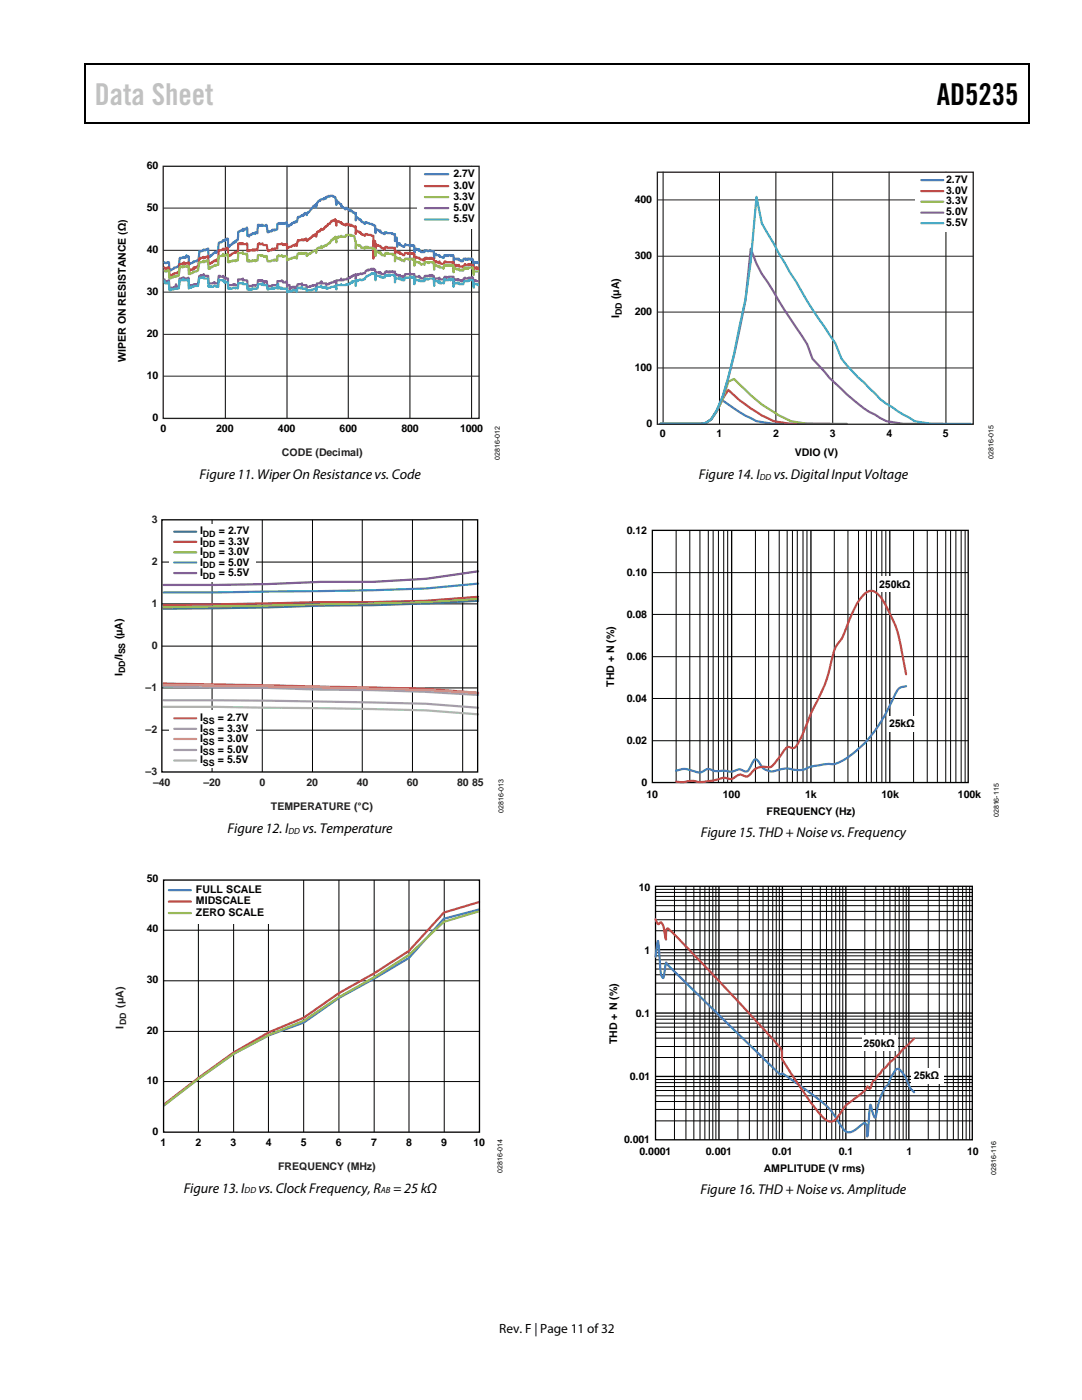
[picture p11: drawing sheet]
<svg xmlns="http://www.w3.org/2000/svg" width="216mm" height="279mm" viewBox="0 0 216 279" stroke-linecap="round" stroke-linejoin="round" font-family="sans-serif">
<path d="M16.9 12.7h.2v1h-.2zM16.9 12.7h.2v.3h-.2zM82.5 12.7h.3v.3h-.3zM205.1 12.7h.3v1h-.3zM205.1 12.7h.3v.3h-.3zM16.9 24.4h.2v.2h-.2zM82.3 24.4h.2v.2h-.2zM205.1 24.4h.3v.2h-.3z" fill="#000"/>
<path d="M17 13.7v10.7M17.1 12.8h65.4M82.8 12.8h122.3M205.2 13.7v10.7M17.1 24.5h188" fill="none" stroke="#000" stroke-width=".25"/>
<path d="M45 33.1v50.5M57.3 33.1v50.5M69.5 33.1v50.5M81.8 33.1v50.5M94.1 33.1v50.5" fill="none" stroke="#000" stroke-width=".2"/>
<path d="M32.6 58.3h63M32.6 50h63M32.6 41.5h63M32.6 66.7h63M32.6 75.1h63" fill="none" stroke="#231f20" stroke-width=".2"/>
<path d="M83.3 33.2h12.3v12.4h-12.3z" fill="#fff"/>
<path d="M84.8 34.8h4.6M32.8 52.3l.1 .2 .8-.2 .1 1.7 .1-.2h.2v.2l.1-.2 .5-.2 .1-.2 .8-.2 .3-1.7 .1 .1 .2-.1h.4v-.2l.1 .2v-.2l.1 .2h.3l.1-.6v.4h.3l.1-.2 .1 .2v1.4l.2-.2v.2l.1-.2h.4l.2-.2v-.1h.6v-.2h.3l.3-1.9h.5l.4-.3v.2h.3v-.2h.4l.1-.2 .1 1.7 .2-.2 .1 .2 .2-.4h.2l.1-.2 .5-.2v-.2l.2 .2 .2-.4h.3l.1-1.7h.5l.1-.3h.2v-.2l.3 .2 .2-.3 .1 .1v-.1h.2l.1-.2 .1 1.7h.2v-.2l.1 .2v-.4l.6-.2 .1-.3 .1 .2 .3-.5 .1 .3 .2-.5h.2l.2-1.7 .7-.2 .1-.2v.2l.1-.3v.3l.2-.2v.2l.1-.3 .1 .1 .4-.4 .1 1.7h.2v-.2l.1 .3v-.3h.5v-.2h.2v-.2h.5v.2v-.3l.5 .1 .1-1.6 .2 .1 .1-.1 .1 .1 .3-.1 .1 .1v-.1l.2 .1h.6v-.1l.3 1.5 .1-.2 .1 .2 .2-.2h.4l.2-.4 .1 .2 .1-.2h.2v.2l.1-.2h.3l.1-1.1 .3-.2v.2l.1-.2 .3 .2v-.2l.2 .2v-.2l.2 .2 .3-.2 .1 .2v-.2l.4-.2 .1 .9 .1-.2 .2 .2 .2-.3h.3l.1-.4h.3l.1-.2 .2 .2 .1-.3 .3 .1 .3-1 .1 .2v-.2h.3l.4-.4v.2v-.2l.1 .2 .2-.4 .1 .2 .2-.4 .2 .2v-.2l.1 .4 .1-.4h.2v-.2h.2l.8-1v-.2l.1 .2 .5-.6v.7l.1-.8 .3-.5 .3-.2 .1 .2 .1-.3h.5l.1-.2 .1 .2v-.2h.2v-.2l.2 .2 .1-.4h.3l.1-.1 .2 .1 .1-.1h.5v.1h.4l.1 .2 .2 1.5 .1-1v.2l.8 .6v.2l.1-.2 .1 .6 .4 .1 .3 .4 .2-.4 .3 .2v.2h.3l.1 .3 .3-.1v.1h.2l.2 .4v-.2l.1 .2h.3v.2l.1-.2v1.5l.2-.7 .4 .3v.2h.3l.1 .2v-.2v.4l.7 .3v.2l.2-.4h.3l.1 .2 .9 .2v.2l.7 .1v1.5l.1-.8v.1h.4l.1 .2h.2v.2l.2-.2v.4l.3 .1h.4v.2h.2v-.3h.3l.1 .1h1.1v.2h.3l.1 .2 .1-.2v1.4l.1-.7h.3v1.9v-.9l.1 .2h.3v.1l.2-.1v.3l.6 .2 .1 .2 .1-.2 .1 .2 .1-.6 .2 .2h.6l.1 .2v-.2l.4 .2v-.2v.2l.4-.2 .1 .4 .1-.2v1.4l.1-.7 .2-.2v.2h.4l.1 .2v-.2l.1 .2v-.2l.4 .5h.7v-.3h.5l.1 .1h.3l.1-.1h.2v.1h.6l.1 1.5v-.9h.3l.1 .2v-.2l.1 .2h.6l.1 .4h.4l.1 .2h.3l.1-.6h.3l.1 .2 .3-.2v.2v-.2v.2l.1-.2h.4l.1 .2v-.2l.1 .2v-.2l.1 .2 .1-.2v.2l.1-.2 .1 1.6 .2-.9h.5v.2l.2-.2 .2 .2v-.2v.4h.3l.1 .2 .1-.2 .2 .2 .2-.6h.4v.2l.1-.2v.2l.2-.2 .1 .2 .1-.2v.2l.1-.2h.3v.2h.1v-.2l.2 .2v-.2l.1 .2v-.2l.2 .2 .1 1.2v-.7h.2v.2l.1-.2h.3l.1 .2v-.2h.1l.1 .2" fill="none" stroke="#4a7ebb" stroke-width=".44"/>
<path d="M84.8 37.1h4.6M32.8 53.4l.1 .2h.4l.1-.2h.3l.1 1.7 .1-.2h.2v.2l.1-.2h.3v-.2l.3-.2h.6v-.2l.2 .2 .2-1.8h.6v-.2h.3v-.2l.1 .4 .1-.2v.2l.2-.2v.2l.5-.4 .1 1.7 .2-.2v.2l.1-.2h.5l.1-.4h.2v.2l.1-.2 .6-.2 .4-1.7 .1 .1v-.1h.5l.1-.2v.2l.1-.2v.2h.3v-.2h.4l.1-.2 .1 1.6 .2-.2 .1 .2v-.2h.3v-.2l.6-.1v-.2l.3 .2 .1-.4h.4v-1.8h.6l.3-.2v-.2l.1 .2h.3l.1-.2v.2l.1-.2h.2v-.2l.2 .2v1.5l.6-.2 .1-.2 .7-.4 .1 .2 .1-.2h.3l.2-1.7 .3 .1 .1-.1v.1h.2v-.1h.2v.1l.1-.1v.1h.7l.1-.1 .1 1.5 .2-.1 .1 .1v-.1h.7v-.2l.1 .2h.3v-.2l.1 .2v-.2l.5 .2 .1-1.3h.1v-.1l.1 .1 .1-.1 .1 .1h.4v-.1l.2 .3h.7l.2 1.1h.2v.1l.2-.1h.4l.2-.4 .1 .2 .2-.2 .1 .2 .1-.2h.4v-.9h.9v-.1l.3 .1v.2l.2-.2 .1 .2v-.2h.5v.9l.4-.3h.4l.4-.4 .3 .2 .1-.4 .1 .2 .1-.2 .1 .4 .3-1.2 .1 .2v-.2h.5l.2-.1v.1h.3v-.1l.1 .1 .1-.1h.3v-.2l.1 .5v-.2h.3v-.1l.9-.6 .1-.3 .1 .2 .3-.4h.2v.5l.1-.8 .2-.2v.2l.4-.4 .1 .2 .2-.5 .1 .1h.3l.2-.4h.2v-.2l.5-.2v-.3h.4l.3-.5h.2v-.2h.5v-.2l.1 .2v-.2l.2 1.2v-.8h.5l.1 .1h.3v.2l.1-.2 .1 .4h.3v.2h.4l.1 .1 .1-.3h.3v.2l.1-.2 .3 .2v.1l.3-.1v.1l.8 .2v.2l.1-.2v1.5l.2-.7 .8 .5v-.1v.3h.3v.2h.4v.2l.2-.4 1.6 .4v4.5l.1-3.5h.3v1.5l.1-.9 .2 .4 .1-.2h.2v.2h.4l.4 .5h.4v.2a.45 .45 0 0 1 .4-.5v.1h1.4l.1 .2 .2-.2v1.7l.1-1 .6 .2v.2l.3-.2v.4l.2-.2 .4 .4h.3l.1-.4h.5l.1 .2v-.2v.2l.2-.2 .3 .2v-.2l.2 .2 .4-.2 .1 .4 .1-.2v1.5l.1-.9 .8 .2v.1v-.1l.3 .3h.4l.1 .2 .1-.2 .2 .2 .1-.5h.2v.1l.1-.1 .1 .1h.5l.1-.1v.1h.1v-.1h.2v.1h.4l.1 1.4v-.8h.4v.1l.1-.1 .4 .1v.2l.2-.3v.3l.4 .2h.5l.1-.5h.2v.1h1.4v.2l.2-.2v1.5l.2-.9h.2v.1l.2-.1v.1h.5v-.1v.3h.8v.2l.4-.7v.2h.7v-.2l.2 .2 .1-.2v.2v-.2v.2h.6l.1 1.4v-.9h.5v.2l.1-.2 .1 .2h.1v-.2l.1 .2" fill="none" stroke="#be4b48" stroke-width=".44"/>
<path d="M84.8 39.3h4.6M32.8 54l.1 .2h.4l.1-.2 .2 .2 .1-.2 .1 1.6 .1-.2h.2v.2l.1-.2h.3v-.2h.3v-.1l.1 .1v-.1h.3v.1l.4-.1 .2-1.7 .2-.2v.2l.2-.2 .2 .2v-.2h.3v-.2l.1 .2h.4l.1-.2v.2h.2l.1-.2 .1 1.7 .1-.2h.1v.2l.1-.2 .6-.2v-.1h.6l.3-.2 .3-1.7h.5l.4-.3v.3v-.1v.1l.5-.1v-.2h.2v.2l.1-.2 .1 1.6 .2-.2 .1 .2v-.2h.3v-.2l.7-.2v-.1l.2 .1 .1-.1h.4v-1.8h.6l.1-.2 .2 .2v-.4l.1 .4v-.2l.2 .2v-.2l.1 .2 .1-.2h.3v-.2l.2 .2v1.4l.3-.1v.1v-.1h.6v-.2h.6v.2l.1-.2h.3l.1-1.5h.9l.1-.2v.4h.7v.2l.1-.2 .1 1.5h.2v-.2l.1 .2 .1-.2v.2h.4l.1-.2v.2l.1-.2h.5v.2v-.2h.5l.1-1.1h.6v.2l.2-.2 .4 .4v-.2h.4v.2l.1-.2 .2 1.1h.6l.2-.2h.4l.1-.2v.2l.4-.2 .2 .2v-.9l.3-.2v.2h.6v-.2l.3 .2v.2l.1-.2v.2l.1-.2h.5l.1 .9 .5-.4h.4v-.1h.6v-.2h.3l.1 .3 .2-.9 .2-.2v.2h.3l.1-.2h.3v.2h.3v-.2l.1 .2 .1-.2h.3l.1 .6 .1-.4 .2 .2v-.2h.4v-.2l.9-.5h.3v.5l.1-.9 .8-.3 .1 .1v-.3l.2 .3v-.1l.6-.2v-.2h.2v.2l.4-.5h.3l.3-.7h.2v-.1l.5-.2 .1-.4 .2 1.2v-.8l.1-.2h.3v-.2l.1 .2v-.2h.4l.1-.1v.1h.9l.1-.3h.7v.2l.3-.2 .1 .2h.4l.1 .1 .3 .9v1.5l.1-.9 .1 .2h.4v.2l.2-.2 .2 .5h.7v.2h.1l.1-.3h.3v.1h.2v-.1l.1 .1h.7v.2l.2-.2v.2h.5v1.5v-.8l.3-.2v.2l.4 .2 .3-.2v.4h.3v.2h.5l.1 .2v-.4l.2-.2 .2 .2v-.2h.2v.2h.9l.1 .2 .1-.2 .1 .2h.2v1.3l.1-.7h.2v-.2l.2 .3h.4l.1-.1v.3h.2l.1 .2v-.2l.6 .4 .1-.6h.6v.2l.2-.2 .1 .2 .1-.2h.3l.1 .2 .3-.2 .1 .2 .1-.2v1.4l.1-.7 .1-.1 .1 .1h.6v.2v-.2l.3 .4h.2v.2l.2-.2 .4 .2 .1-.6h.5l.2 .2v-.2l.1 .2 .1-.2h.5l.2 .2v-.2l.1 .2v-.2l.1 1.5v-.9l.2 .1 .1-.1 .4 .3 .1-.2 .1 .2 .2-.2v.4h.8v.2l.2-.7v.1l.2-.1 .1 .1v-.1l.2 .1 .2-.1v.1h.1v-.1l.3 .1v-.1l.1 .1v-.1l.1 .1 .1-.1 .1 .1 .1-.1v.1h.2v1.3l.2-.9v.2h.4l.1 .2v-.2l.4 .2v-.2l.1 .4 .3-.2 .4 .2 .2-.6 .2 .2v-.2l.1 .2 .1-.2 .2 .2 .1-.2 .1 .2 .1-.2h.7v.2l.1-.2 .1 .2v-.2l.1 1.5v-.7h.9" fill="none" stroke="#98b954" stroke-width=".44"/>
<path d="M32.8 55.8l.1 .3h.7l.1-.2 .1 1.7 1.2-.4 .1-.5 .1 .5h.4l.2-1.6h.6v-.2l.2 .2v-.2l.1 .2v-.2l.1 .2h.7l.1-.2 .1 1.7 .2-.2v.2l.1-.2h.6v-.2h.8l.1-.2v.2l.3-1.6h.2l.1-.2v.2h.2l.4-.4v.4h.8l.1 1.4h.9l.2-.1 .1 .1v-.1l.1 .1v-.1v.1h.7v-1.4h.3v.1h.6v-.1l.1 .3 .3 .2 .1-.2v.2l.1-.2v.2h.4v1.3h.9l.1-.2h.2v.2l.2-.2v.2h.5l.1-1.1h.9l.1-.2v.3h.8l.1 1.2h1v-.2h.5v.2v-.2h.5l.1-1 .2 .2 .1-.2 .1 .2 .3-.2 .1 .2v-.2l.3 .5v-.3l.1 .3v-.3l.1 .3v-.3h.3v.3l.1-.3 .2 1 1.9-.2v-.8h.9v-.2l.3 .2v.3h.5l.2-.3 .1 1 .1-.2h.4v.9l.1-.4h.3l.1-.2h.2v.2l.1-.2 .2 .2v-.2l.1 .2v-.2h.2l.1 .4 .2-.9h.7l.2-.2v.4h.8l.1 .5v-.2h.6l.1-.1v.1l.1-.1h.4v-.2l.1 .2v-.2h.6v.5l.1-.9h.7v-.1l.2 .1v-.4l.1 .4h.9v.4l.1-.2h.4v-.2l.9-.1 .2-.3h.2l.2 .8v-1h.9l.1-.3v.3h.4v-.1h.7v-.2h.5l.2-.2v-.2h.4v-.1h.2v-.2h.4l.1-.2v1.1l.1-.9h.3v-.2l.1 .2 .5-.4v.2l.8-.2 .1-.3 .5-.4h.1v.2l.1-.2h.5v-.2h.1v.2l.2-.2 .1 .2 .1-.2v.2h.3v1.3v-.8h.7l.1 .2v-.2l.1 .2 .1-.2v.2l.3 .2h.6v-.4l.2-.1 .2 .1v-.1l.3 .1 .2-.1v.1h.1v-.1h.5l.1 .1 .1-.1 .2 .1 .1-.1v1.4l.1-.7h.2v-.2l.1 .2h.3v.2l.3-.2v.2l.2 .1h.4v-.1l.3 .1 .1-.5h1v-.2l.1 .2h.8v1.2l.1-.7h.8v-.1l.5 .5h.6l.1-.5h.9l.1-.2v.2h.3l.1-.2 .3 .2 .1 1.3v-.8h.9l.2-.2v.4h.9l.1-.6 .2 .2 .1-.2 .1 .2h.4v-.2h1v1.5l.2-.9 .1 .1 .1-.1h.2l.1 .1 .2-.1 .2 .1v-.1l.4 .3 .1-.2 .3 .2 .1-.5 .3-.2v.2h.6l.1-.2h.4v.2l.2-.2 .1 .2 .1-.2 .1 .2v-.2l.1 1.5 .1-1v.2l.2-.2h.2v.2h.4M84.8 41.5h4.6" fill="none" stroke="#7d60a0" stroke-width=".44"/>
<path d="M32.8 56.1l.1 .4h.5v-.1l.2 .1 .1-.1 .1 1.5 .3-.1v.1l.1-.1h.5l.1-.2h.8l.2-1.7h.6v-.1l.2 .1v-.1l.1 .1v-.1l.1 .1h.7l.1-.1 .1 1.8 .1-.2h.3v-.2l.1 .2v-.2h.4v-.1h.9l.3-1.7h.8l.1-.2v.4h.8l.1 1.6v-.1l.3 .1v-.1h.2v.1h.4l.2-.1 .4 .1 .2-.1v.1h.3v-1.4l.1 .1h.7l.1 .2v-.2l.3 .5v-.3l.1 .3 .1-.3v.3h.5v1.2l.3-.2v.2h.6l.1-.2h.5v.2l.1-.2h.3v.2l.1-1.1h.9l.1-.1v.3h.8l.1 1.1h.2v-.2l.1 .2 .1-.2 .2 .2 .3-.2v.2l.1-.2h1l.1-.9h.8v.2v-.4l.2 .4h.7l.2 .9 .1-.2 .1 .2 .2-.2h.6v-.2l.1 .2v-.2l.1 .2 .1-.2v.2l.2-.2h.3l.1 .2v-.7l.2-.2 .1 .9v-.2h.4v.2v-.2l.2 .2v-.2l.2 .2h.9v.7l.1-.2 .2 .2v-.2h.6v-.2h.9l.1 .4 .2-.9h.5v.2l.4-.4v.4h.8l.1 .5v-.2h.9l.1-.1h.4l.2-.2 .2 .2 .1-.2v.5l.2-.9h.8v-.1l.1 .3h.5v-.2l.3 .2 .1-.2v.4l.3-.2v.2l.1-.2h.5l.1-.2h.7v-.1l.1 .1v-.1l.2 .7v-.9h.9l.1-.2v.2h1v-.2l.2 .2v-.2h.5l.1-.3h.4v-.3l.1 .3v-.3h.5l.1-.2v1.2l.2-1.2 .1 .2 .5-.3 .5 .1 .1-.1h.3l.5-.7v.1l.9-.7 .1 .2 .2-.2v.2l.1-.2h.4v1.4v-.8h.8v.1l.2-.1 .2 .3h.7v-.3l.2-.2 .2 .2v-.2l.2 .2 .1-.2 .2 .2h.1v-.2h.8v.2h.2v1.3l.1-.8h.8l.1-.2v.4h.3l.1 .1v-.1h.2v.1h.2v-.1l.1 .1 .1-.5h.9l.1-.2h.3v.2v-.2l.1 .2 .3-.2v.2l.1-.2 .1 1.5 .1-.8 .2-.1v.1h.6v.2v-.3l.2 .3h.9l.1-.5 .1 .2 .2-.2 .1 .2 .1-.2 .2 .2 .2-.2h.8l.1 1.5v-1h.8v.3l.1-.3v.3l.2-.3 .1 .4h.3l.1-.1 .4 .1 .1-.7v.1v-.1h.2v.1h.6v-.1h.3l.1 .1v-.1l.1 .1 .1-.1h.2l.1 .1 .1-.1v1.4l.2-.7h.5l.1-.1v.1h.3v-.1v.3h.4l.1-.2v.2h.3l.2-.6h.9v-.2h.9l.1 1.5v-.9h.2v.2h.6l.1 .2M84.8 43.8h4.6" fill="none" stroke="#46aac5" stroke-width=".44"/>
<path d="M32.6 33.2h63v50.3h-63z" fill="none" stroke="#231f20" stroke-width=".26"/>
<path d="M32.3 112.2h63M42.3 103.7v50.4M52.3 103.7v50.4M62.4 103.7v50.4M72.3 103.7v50.4M82.3 103.7v50.4M92.3 103.7v50.4M32.3 137.3h63M32.3 128.9h63M32.3 120.5h63M32.3 145.7h63" fill="none" stroke="#000" stroke-width=".2"/>
<path d="M95.4 119.9l-21 .9-41.8 .7" fill="none" stroke="#416fa6" stroke-width=".44"/>
<path d="M95.4 119.1l-10.4 .8-52.4 .9" fill="none" stroke="#a8423f" stroke-width=".44"/>
<path d="M95.4 119.6l-10.4 .6-52.4 1" fill="none" stroke="#86a44a" stroke-width=".44"/>
<path d="M95.4 114l-10.4 1.5-10.6 .6h-10.4l-10.6 .5-10.4 .1h-10.4" fill="none" stroke="#6e548d" stroke-width=".44"/>
<path d="M95.4 116.5l-10.4 .9-10.6 .4-31.4 .4h-10.4" fill="none" stroke="#3d96ae" stroke-width=".44"/>
<path d="M32.6 136.4l52.4 1.1 10.4 .8" fill="none" stroke="#da8137" stroke-width=".44"/>
<path d="M32.6 137l41.8 .7 10.6 .4 10.4 .6" fill="none" stroke="#8ea5cb" stroke-width=".44"/>
<path d="M32.6 136.8l31.4 .4 21 .5 10.4 .6" fill="none" stroke="#ce8e8d" stroke-width=".44"/>
<path d="M32.6 141.1h10.4l31.4 .4 10.6 .3 10.4 .8" fill="none" stroke="#b5ca92" stroke-width=".44"/>
<path d="M32.6 139.8h20.8l21 .4 10.6 .3 10.4 .7" fill="none" stroke="#a597b9" stroke-width=".44"/>
<g fill="#fff">
<path d="M33.8 104.5h17.2v11.5h-17.2z"/>
<path d="M33.8 141.8h17.2v11.5h-17.2z"/>
</g>
<path d="M34.8 106.1h4.4" fill="none" stroke="#416fa6" stroke-width=".44"/>
<path d="M34.8 108.1h4.4" fill="none" stroke="#a8423f" stroke-width=".44"/>
<path d="M34.8 110.2h4.4" fill="none" stroke="#86a44a" stroke-width=".44"/>
<path d="M34.8 114.4h4.4" fill="none" stroke="#6e548d" stroke-width=".44"/>
<path d="M34.8 112.3h4.4" fill="none" stroke="#3d96ae" stroke-width=".44"/>
<path d="M34.8 143.4h4.4" fill="none" stroke="#da8137" stroke-width=".44"/>
<path d="M34.8 145.5h4.4" fill="none" stroke="#8ea5cb" stroke-width=".44"/>
<path d="M34.8 147.5h4.4" fill="none" stroke="#ce8e8d" stroke-width=".44"/>
<path d="M34.8 151.8h4.4" fill="none" stroke="#b5ca92" stroke-width=".44"/>
<path d="M34.8 149.7h4.4" fill="none" stroke="#a597b9" stroke-width=".44"/>
<path d="M32.3 103.7h63v50.4h-63z" fill="none" stroke="#000" stroke-width=".26"/>
<path d="M39.6 175.6v50.3M46.6 175.6v50.3M53.6 175.6v50.3M60.6 175.6v50.3M67.6 175.6v50.3M74.7 175.6v50.3M81.6 175.6v50.3M88.6 175.6v50.3M32.6 195.7h63.1M32.6 185.6h63.1M32.6 215.8h63.1M32.6 205.8h63.1" fill="none" stroke="#000" stroke-width=".2"/>
<path d="M32.6 175.6h21.6v8.7h-21.6z" fill="#fff"/>
<path d="M131.8 84.6h6.8a3.8 3.8 0 0 0 4.4-2.6l1.1-2.2 4.6 3.1 2.2 1.2a43.4 43.4 0 0 0 10.2 .5h1M33.7 177.7h4.4M95.6 181.5l-7 1.9-7 7.8-6.9 4.1-7.1 3.9-7 4.9-6.9 2.5-7.1 3.7-6.9 4.9-7 5.4" fill="none" stroke="#4a7ebb" stroke-width=".44"/>
<path d="M131.8 84.6h6.8a3.8 3.8 0 0 0 4.4-2.6l1.3-2.5 1-1.7a30.7 30.7 0 0 0 9.1 6.3 43.4 43.4 0 0 0 10.1 .5h1M33.7 179.9h4.4M95.6 180l-7 2.1-7 7.7-6.9 4.4-7.1 4-7 4.9-6.9 2.9-7.1 4.1-6.9 5-7 5.3" fill="none" stroke="#be4b48" stroke-width=".44"/>
<path d="M131.8 84.6h6.8a3.8 3.8 0 0 0 4.4-2.6l1.3-2.5 1-3.3 1.2-.6a37.8 37.8 0 0 0 8.9 7.3l2.4 1.2a43.4 43.4 0 0 0 10.1 .5h1.1M33.7 182.2h4.4M95.6 181.9l-7 2.1-7 6.6-6.9 4.4-7.1 4-7 4.7-6.9 2.8-7.1 3.8-6.9 4.9-7 5.4" fill="none" stroke="#98b954" stroke-width=".44"/>
<path d="M32.6 175.6h63.1v50.3h-63.1z" fill="none" stroke="#000" stroke-width=".26"/>
<path d="M132.3 34.3v50.4M143.6 34.3v50.4M154.8 34.3v50.4M166.2 34.3v50.4M177.4 34.3v50.4M188.8 34.3v50.4" fill="none" stroke="#000" stroke-width=".2"/>
<path d="M131.2 39.9h63M131.2 51.1h63M131.2 73.4h63M131.2 62.3h63" fill="none" stroke="#231f20" stroke-width=".2"/>
<path d="M131.8 84.6h7.9l1.1-.2 1.1-.7 1.1-1.8 1.3-2.8a170.7 170.7 0 0 0 4.5-19.2l1-10.3 1.1 3a203.8 203.8 0 0 0 9.1 14.4l1.1 1.7 1 2.9a66.2 66.2 0 0 0 11.4 10.6l1.1 .5a6.7 6.7 0 0 0 4.5 1.7l1.1 .2h7.9" fill="none" stroke="#7d60a0" stroke-width=".44"/>
<path d="M131.8 84.6h7.9l1.1-.2 1.1-.7 1.1-1.8 1.3-3 1-3.6 1.2-4.6 2.3-11 1-7.5 1.1-12.9 1.1 5.2 9.1 15.6 5.6 8.4 1.2 3.1a34.9 34.9 0 0 0 4.5 4.7l3.3 3.4 1.1 .8 5.7 3.6a43.4 43.4 0 0 0 10.1 .5h1.1" fill="none" stroke="#46aac5" stroke-width=".44"/>
<path d="M182.6 34.4h11.6v11.9h-11.6z" fill="#fff"/>
<path d="M183.8 35.9h4.4M180.8 136.9l-.6 .2a2.34 2.34 0 0 0-1.8 1.9 27.3 27.3 0 0 1-9 12l-.3 .2a8.3 8.3 0 0 1-2.9 1.3h-1.2l-1.2 .2a9.4 9.4 0 0 0-3.6 .9l-1.2 .1a6.4 6.4 0 0 0-3.5-.1 2.84 2.84 0 0 1-4-1.4l-.5-.6-.3-.1-.2 .2-.6 .9a1.88 1.88 0 0 1-1.1 1.4l-.3-.1a1.69 1.69 0 0 0-2.1 0l-.8 .1-1.2-.2a5 5 0 0 1-3.2-.3l-.3 .1a2.34 2.34 0 0 1-2.8 .2 3.7 3.7 0 0 0-3.2 0" fill="none" stroke="#4a7ebb" stroke-width=".44"/>
<path d="M183.8 38.1h4.4" fill="none" stroke="#be4b48" stroke-width=".44"/>
<path d="M183.8 40.2h4.4" fill="none" stroke="#98b954" stroke-width=".44"/>
<path d="M183.8 42.4h4.4" fill="none" stroke="#7d60a0" stroke-width=".44"/>
<path d="M183.8 44.5h4.4" fill="none" stroke="#46aac5" stroke-width=".44"/>
<path d="M131.2 34.4h63v50.3h-63z" fill="none" stroke="#231f20" stroke-width=".26"/>
<path d="M130.2 105.8h63v50.4h-63zM146 105.9v50.3M161.8 105.9v50.3M177.5 105.9v50.3" fill="none" stroke="#000" stroke-width=".26"/>
<g fill="none" stroke="#000" stroke-width=".2">
<path d="M130.2 114.3h63M134.9 105.9v50.3M137.6 105.9v50.3M139.7 105.9v50.3M141.3 105.9v50.3M142.3 105.9v50.3M143.4 105.9v50.3M144.4 105.9v50.3M145.2 105.9v50.3M150.7 105.9v50.3M153.4 105.9v50.3M155.5 105.9v50.3"/>
<path d="M157.1 105.9v50.3M158.1 105.9v50.3M159.1 105.9v50.3M160.2 105.9v50.3M161 105.9v50.3M166.5 105.9v50.3M169.2 105.9v50.3M171.3 105.9v50.3M172.9 105.9v50.3M173.9 105.9v50.3M174.9 105.9v50.3M176 105.9v50.3"/>
<path d="M176.8 105.9v50.3M182.3 105.9v50.3M185 105.9v50.3M187 105.9v50.3M188.7 105.9v50.3M189.7 105.9v50.3M190.7 105.9v50.3M191.8 105.9v50.3M192.6 105.9v50.3M130.2 139.4h63M130.2 131.1h63M130.2 122.6h63"/>
<path d="M130.2 147.8h63"/>
</g>
<g fill="#fff">
<path d="M175.2 114.9h5.9v3.2h-5.9z"/>
<path d="M177.2 142.8h5.9v3.2h-5.9z"/>
</g>
<path d="M180.8 134.6l-.7-3.8a26.8 26.8 0 0 0-4.7-12 1.85 1.85 0 0 0-3.1 0 25.1 25.1 0 0 0-3.9 7.8l-.3 .5a9.6 9.6 0 0 0-2.1 4.6 36.6 36.6 0 0 1-4.2 10.7l-1.1 2.9a15.2 15.2 0 0 1-2.1 3.8 1.28 1.28 0 0 1-1.2 0 4.7 4.7 0 0 0-1.9 2.1l-.6 .8a1.96 1.96 0 0 1-1.8 1.1 3.2 3.2 0 0 0-3.6 1.6 1.25 1.25 0 0 1-1.6-.1 2.04 2.04 0 0 0-1.6 .7 1.7 1.7 0 0 1-1.5 0h-.8a12.9 12.9 0 0 1-6.3 .6l-1.2 .2-1.6-.1M130.8 183.5l.5 .9 .6-.3 .4 .5 .6 2.9 .1-1.9 .1-.3 .3 .1a585.3 585.3 0 0 1 22.5 24l.1 .9a1.99 1.99 0 0 0 .6 1.9l.5 .9a79.6 79.6 0 0 0 7.1 9.9 1.66 1.66 0 0 0 2.8 .1l.8-1.1a7.1 7.1 0 0 1 2.9-2.9 5.6 5.6 0 0 0 2.4-2.3l.4 .5a1.24 1.24 0 0 0 .5-1.1l2.2-2.8 .5-.3 .5-.7 2.1-2 .5-.6 2.6-2.5" fill="none" stroke="#be4b48" stroke-width=".44"/>
<path d="M130.8 176.9h63.2v50.6h-63.2zM143.5 176.9v50.6M156.1 176.9v50.6M168.8 176.9v50.6M181.4 176.9v50.6M130.8 189.5h63.2M130.8 202.2h63.2M130.8 214.8h63.2" fill="none" stroke="#000" stroke-width=".26"/>
<g fill="none" stroke="#000" stroke-width=".2">
<path d="M130.8 177.5h63.2M130.8 178.1h63.2M130.8 178.9h63.2M130.8 179.7h63.2M134.6 176.9v50.6M136.9 176.9v50.6M138.5 176.9v50.6M139.7 176.9v50.6M140.6 176.9v50.6M141.5 176.9v50.6M142.2 176.9v50.6M142.8 176.9v50.6"/>
<path d="M147.2 176.9v50.6M149.5 176.9v50.6M151.1 176.9v50.6M152.3 176.9v50.6M153.3 176.9v50.6M154.2 176.9v50.6M154.9 176.9v50.6M155.5 176.9v50.6M159.9 176.9v50.6M162.1 176.9v50.6M163.7 176.9v50.6M164.9 176.9v50.6"/>
<path d="M166 176.9v50.6M166.8 176.9v50.6M167.5 176.9v50.6M168.2 176.9v50.6M172.6 176.9v50.6M174.8 176.9v50.6M176.3 176.9v50.6M177.6 176.9v50.6M178.6 176.9v50.6M179.4 176.9v50.6M180.2 176.9v50.6M180.8 176.9v50.6"/>
<path d="M185.2 176.9v50.6M187.4 176.9v50.6M189 176.9v50.6M190.2 176.9v50.6M191.2 176.9v50.6M192.1 176.9v50.6M192.8 176.9v50.6M193.5 176.9v50.6M130.8 180.7h63.2M130.8 181.9h63.2M130.8 183.6h63.2M130.8 185.8h63.2"/>
<path d="M130.8 190.1h63.2M130.8 190.8h63.2M130.8 191.5h63.2M130.8 192.3h63.2M130.8 193.4h63.2M130.8 194.5h63.2M130.8 196.2h63.2M130.8 198.4h63.2M130.8 202.8h63.2M130.8 203.4h63.2M130.8 204.2h63.2M130.8 205h63.2"/>
<path d="M130.8 206h63.2M130.8 207.2h63.2M130.8 208.9h63.2M130.8 211h63.2M130.8 215.4h63.2M130.8 216.1h63.2M130.8 216.8h63.2M130.8 217.6h63.2M130.8 218.7h63.2M130.8 219.8h63.2M130.8 221.4h63.2M130.8 223.7h63.2"/>
</g>
<path d="M130.8 190.9l.5-3.1 .2 1.1 .3 4.8a1.57 1.57 0 0 0 .6 1.4l.5-3a59.8 59.8 0 0 0 6.1 6.1l16.6 16.2 .5-.2 2.2 1.5a57.2 57.2 0 0 1 7.2 5.6l2 2.8a4.2 4.2 0 0 0 1.5 1.8 2.48 2.48 0 0 0 2.3-.9l1.3-.9a2.77 2.77 0 0 1 .4 2.4v.3l.7-6.3 .4 1.6a.88 .88 0 0 0 .6 .9 17.5 17.5 0 0 1 1.9-5.9 3.5 3.5 0 0 0 1.1-2l.8-1.2a.68 .68 0 0 1 .5-.6 .68 .68 0 0 1 .8 .5l.6 .8 .6 1a4.8 4.8 0 0 0 1.4 2.4" fill="none" stroke="#4a7ebb" stroke-width=".44"/>
<g fill="#fff">
<path d="M172 206.6h7.2v3.1h-7.2z"/>
<path d="M181.8 213.1h6.5v3.1h-6.5z"/>
</g>
<text font-size="6" fill="#c1c1c1" x="18.9" y="20.9">Data Sheet</text>
<text font-size="6" x="186.9" y="20.9">AD5235</text>
<g font-size="2.8">
<text x="39.8" y="95.6">Figure 11. Wiper On Resistance vs. Code</text>
<text x="139.4" y="95.6">Figure 14. I</text>
<text x="154.4" y="95.6">vs. Digital Input Voltage</text>
<text x="45.4" y="166.2">Figure 12. I</text>
<text x="60.4" y="166.2">vs. Temperature</text>
<text x="139.8" y="167">Figure 15. THD + Noise vs. Frequency</text>
<text x="36.7" y="238">Figure 13. I</text>
<text x="51.6" y="238">vs. Clock Frequency, R</text>
<text x="78.4" y="238">= 25 kΩ</text>
<text x="139.8" y="238.3">Figure 16. THD + Noise vs. Amplitude</text>
</g>
<text font-size="2.7" x="99.6" y="266">Rev. F | Page 11 of32</text>
<g font-size="2.1">
<text x="29.3" y="33.7">60</text>
<text x="90.5" y="35.4">2.7V</text>
<text x="90.5" y="37.6">3.0V</text>
<text x="90.5" y="39.9">3.3V</text>
<text x="126.7" y="40.6">400</text>
<text x="188.8" y="36.5">2.7V</text>
<text x="188.8" y="38.7">3.0V</text>
<text x="188.8" y="40.8">3.3V</text>
<text x="29.3" y="42.1">50</text>
<text x="90.5" y="42.1">5.0V</text>
<text x="90.5" y="44.3">5.5V</text>
<text x="188.8" y="42.9">5.0V</text>
<text x="188.8" y="45.1">5.5V</text>
<text x="29.3" y="50.5">40</text>
<text x="126.7" y="51.8">300</text>
<text x="29.3" y="58.9">30</text>
<text x="123.5" y="59.7" transform="rotate(-90 123.5 59.7)">(µA)</text>
<text x="123.5" y="63.4" transform="rotate(-90 123.5 63.4)">I</text>
<text x="126.7" y="62.9">200</text>
<text x="29.3" y="67.2">20</text>
<text x="25.1" y="72.3" transform="rotate(-90 25.1 72.3)">WIPER ON RESISTANCE (Ω)</text>
<text x="29.3" y="75.6">10</text>
<text x="126.7" y="74.1">100</text>
<text x="30.4" y="84">0</text>
<text x="32" y="86.3">0</text>
<text x="43.1" y="86.3">200</text>
<text x="55.5" y="86.3">400</text>
<text x="67.8" y="86.3">600</text>
<text x="80.1" y="86.3">800</text>
<text x="91.8" y="86.3">1000</text>
<text x="129" y="85.2">0</text>
<text x="131.7" y="87.2">0</text>
<text x="143" y="87.2">1</text>
<text x="154.3" y="87.2">2</text>
<text x="165.6" y="87.2">3</text>
<text x="176.9" y="87.2">4</text>
<text x="188.2" y="87.2">5</text>
<text x="158.6" y="91.1">VDIO (V)</text>
<text x="39.9" y="106.6">I</text>
<text x="43.7" y="106.6">= 2.7V</text>
<text x="125.1" y="106.6">0.12</text>
<text x="39.9" y="112.9">I</text>
<text x="39.9" y="108.7">I</text>
<text x="39.9" y="110.8">I</text>
<text x="43.7" y="110.8">= 3.0V</text>
<text x="43.7" y="112.9">= 5.0V</text>
<text x="43.7" y="108.7">= 3.3V</text>
<text x="39.9" y="115">I</text>
<text x="43.7" y="115">= 5.5V</text>
<text x="125.1" y="114.9">0.10</text>
<text x="175.4" y="117.3">250kΩ</text>
<text x="125.1" y="123.3">0.08</text>
<text x="24.5" y="127.6" transform="rotate(-90 24.5 127.6)">(µA)</text>
<text x="24.5" y="131.7" transform="rotate(-90 24.5 131.7)">/I</text>
<text x="125.1" y="131.7">0.06</text>
<text x="24.5" y="134.9" transform="rotate(-90 24.5 134.9)">I</text>
<text x="122.5" y="137.1" transform="rotate(-90 122.5 137.1)">THD + N (%)</text>
<text x="39.9" y="144">I</text>
<text x="43.5" y="144">= 2.7V</text>
<text x="125.1" y="140">0.04</text>
<text x="39.9" y="148.2">I</text>
<text x="39.9" y="146.1">I</text>
<text x="43.5" y="148.2">= 3.0V</text>
<text x="43.5" y="146.1">= 3.3V</text>
<text x="125.1" y="148.4">0.02</text>
<text x="177.4" y="145">25kΩ</text>
<text x="39.9" y="152.3">I</text>
<text x="39.9" y="150.2">I</text>
<text x="43.5" y="152.3">= 5.5V</text>
<text x="43.5" y="150.2">= 5.0V</text>
<text x="128" y="156.8">0</text>
<text x="129" y="159.3">10</text>
<text x="144.3" y="159.3">100</text>
<text x="160.7" y="159.3">1k</text>
<text x="175.9" y="159.3">10k</text>
<text x="191.1" y="159.3">100k</text>
<text x="152.9" y="162.6">FREQUENCY (Hz)</text>
<text x="29.3" y="176">50</text>
<text x="39.1" y="178.2">FULL SCALE</text>
<text x="127.4" y="177.8">10</text>
<text x="39.1" y="180.5">MIDSCALE</text>
<text x="39.1" y="182.7">ZERO SCALE</text>
<text x="29.3" y="186.1">40</text>
<text x="128.6" y="190.4">1</text>
<text x="29.3" y="196.2">30</text>
<text x="126.9" y="203">0.1</text>
<text x="29.3" y="206.3">20</text>
<text x="123.2" y="208.4" transform="rotate(-90 123.2 208.4)">THD + N (%)</text>
<text x="172.3" y="209">250kΩ</text>
<text x="125.7" y="215.5">0.01</text>
<text x="182.3" y="215.3">25kΩ</text>
<text x="29.3" y="216.4">10</text>
<text x="30.4" y="226.5">0</text>
<text x="32" y="228.8">1</text>
<text x="39" y="228.8">2</text>
<text x="46" y="228.8">3</text>
<text x="53" y="228.8">4</text>
<text x="60" y="228.8">5</text>
<text x="67" y="228.8">6</text>
<text x="74" y="228.8">7</text>
<text x="81" y="228.8">8</text>
<text x="88" y="228.8">9</text>
<text x="94.5" y="228.8">10</text>
<text x="124.5" y="228.1">0.001</text>
<text x="127.6" y="230.6">0.0001</text>
<text x="140.8" y="230.6">0.001</text>
<text x="152.4" y="233.9">AMPLITUDE (V rms)</text>
<text x="154.1" y="230.6">0.01</text>
<text x="167.3" y="230.6">0.1</text>
<text x="180.9" y="230.6">1</text>
<text x="193" y="230.6">10</text>
</g>
<g font-size="2.1" fill="#231f20">
<text x="56.3" y="91">CODE (Decimal)</text>
<text x="30.3" y="104.5">3</text>
<text x="30.3" y="112.8">2</text>
<text x="30.3" y="121.2">1</text>
<text x="30.3" y="129.5">0</text>
<text x="29" y="137.9">–1</text>
<text x="29" y="146.2">–2</text>
<text x="29" y="154.6">–3</text>
<text x="30.6" y="156.8">–40</text>
<text x="40.6" y="156.8">–20</text>
<text x="51.8" y="156.8">0</text>
<text x="54" y="161.6">TEMPERATURE (°C)</text>
<text x="61.2" y="156.8">20</text>
<text x="71.2" y="156.8">40</text>
<text x="81.2" y="156.8">60</text>
<text x="91.2" y="156.8">80</text>
<text x="94.2" y="156.8">85</text>
<text x="24.6" y="201.2" transform="rotate(-90 24.6 201.2)">(µA)</text>
<text x="24.6" y="205.3" transform="rotate(-90 24.6 205.3)">I</text>
<text x="55.5" y="233.5">FREQUENCY (MHz)</text>
</g>
<g font-size="1.8">
<text x="124.1" y="62.9" transform="rotate(-90 124.1 62.9)">DD</text>
<text x="151.6" y="95.8">DD</text>
<text x="40.5" y="107.1">DD</text>
<text x="40.5" y="111.3">DD</text>
<text x="40.5" y="113.4">DD</text>
<text x="40.5" y="109.2">DD</text>
<text x="40.5" y="115.5">DD</text>
<text x="25" y="134.3" transform="rotate(-90 25 134.3)">DD SS</text>
<text x="40.5" y="146.6">SS</text>
<text x="40.5" y="148.7">SS</text>
<text x="40.5" y="144.5">SS</text>
<text x="40.5" y="150.8">SS</text>
<text x="40.5" y="152.9">SS</text>
<text x="57.6" y="166.4">DD</text>
<text x="48.8" y="238.2">DD</text>
<text x="76" y="238.2">AB</text>
</g>
<text font-size="1.8" fill="#231f20" x="25.2" y="204.6" transform="rotate(-90 25.2 204.6)">DD</text>
<g font-size="1.4">
<text x="99.8" y="91.7" transform="rotate(-90 99.8 91.7)">02816-012</text>
<text x="198.2" y="91.6" transform="rotate(-90 198.2 91.6)">02816-015</text>
<text x="100.5" y="162.2" transform="rotate(-90 100.5 162.2)">02816-013</text>
<text x="199.3" y="163.1" transform="rotate(-90 199.3 163.1)">02816-115</text>
<text x="100.3" y="234" transform="rotate(-90 100.3 234)">02816-014</text>
<text x="198.8" y="234.4" transform="rotate(-90 198.8 234.4)">02816-116</text>
</g>
</svg>
